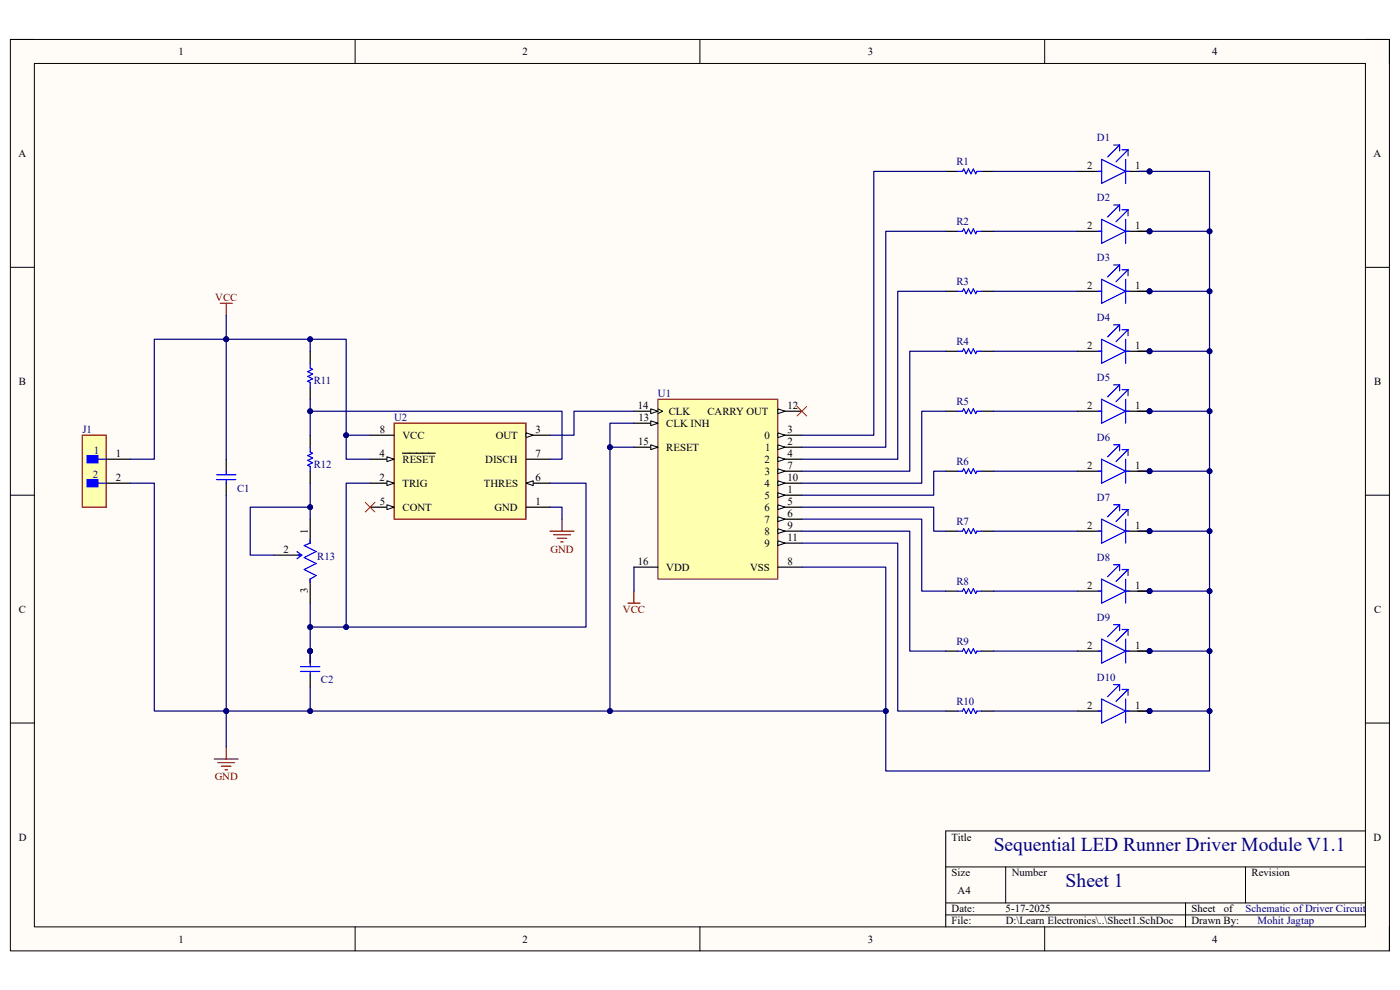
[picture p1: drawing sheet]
<svg xmlns="http://www.w3.org/2000/svg" width="297mm" height="210mm" viewBox="0 0 297 210" stroke-linecap="round" stroke-linejoin="round" font-family="sans-serif">
<path d="M2.2 8.4h292.6v193.3h-292.6z" fill-rule="evenodd" fill="#fffcf8"/>
<path d="M2.2 8.4h292.6v193.3h-292.6z" fill="none" stroke="#000" stroke-width=".21"/>
<path d="M7.3 13.5h282.4v183.1h-282.4z" fill-rule="evenodd" fill="#fffcf8"/>
<g fill="none" stroke="#000" stroke-width=".21">
<path d="M2.2 8.4h5.1M7.3 13.5h282.4v183.1h-282.4zM75.3 8.4v5.1M148.5 8.4v5.1M221.6 8.4v5.1M289.7 8.4h5.1v5.1M2.2 56.7h5.1M289.7 56.7h5.1M2.2 105h5.1M289.7 105.1h5.1M2.2 153.4h5.1M289.7 153.4h5.1"/>
<path d="M289.7 176.3h-89.1v20.3M75.3 196.6v5.1M148.5 196.6v5.1M200.6 183.9h89.1M200.6 191.5h89.1M200.6 194.1h89.1M213.4 183.9v7.6M221.6 196.6v5.1M251.5 191.5v5.1M264.2 183.9v7.6M294.8 196.6v5.1"/>
</g>
<path d="M139.6 84.7h25.4v38.2h-25.4z" fill-rule="evenodd" fill="#ffffb0"/>
<path d="M139.6 84.7h25.4v38.2h-25.4z" fill="none" stroke="#800000" stroke-width=".21"/>
<path d="M165 105h5.1" fill="none" stroke="#000" stroke-width=".25"/>
<path d="M165 104.5l1.5 .5-1.5 .6z" fill="#f8fcff"/>
<path d="M165 104.5l1.5 .5-1.5 .6z" fill="none" stroke="#000" stroke-width=".21"/>
<path d="M165 94.9h5.1" fill="none" stroke="#000" stroke-width=".25"/>
<path d="M165 94.4l1.5 .5-1.5 .5z" fill="#f8fcff"/>
<path d="M165 94.4l1.5 .5-1.5 .5z" fill="none" stroke="#000" stroke-width=".21"/>
<path d="M165 92.3h5.1" fill="none" stroke="#000" stroke-width=".25"/>
<path d="M165 91.8l1.5 .5-1.5 .5z" fill="#f8fcff"/>
<path d="M165 91.8l1.5 .5-1.5 .5z" fill="none" stroke="#000" stroke-width=".21"/>
<path d="M165 97.4h5.1" fill="none" stroke="#000" stroke-width=".25"/>
<path d="M165 96.9l1.5 .5-1.5 .5z" fill="#f8fcff"/>
<path d="M165 96.9l1.5 .5-1.5 .5z" fill="none" stroke="#000" stroke-width=".21"/>
<path d="M165 107.6h5.1" fill="none" stroke="#000" stroke-width=".25"/>
<path d="M165 107.1l1.5 .5-1.5 .5z" fill="#f8fcff"/>
<path d="M165 107.1l1.5 .5-1.5 .5z" fill="none" stroke="#000" stroke-width=".21"/>
<path d="M165 110.1h5.1" fill="none" stroke="#000" stroke-width=".25"/>
<path d="M165 109.6l1.5 .5-1.5 .5z" fill="#f8fcff"/>
<path d="M165 109.6l1.5 .5-1.5 .5z" fill="none" stroke="#000" stroke-width=".21"/>
<path d="M165 100h5.1" fill="none" stroke="#000" stroke-width=".25"/>
<path d="M165 99.4l1.5 .6-1.5 .5z" fill="#f8fcff"/>
<path d="M165 99.4l1.5 .6-1.5 .5z" fill="none" stroke="#000" stroke-width=".21"/>
<path d="M165 112.7h5.1M165 120.3h5.1" fill="none" stroke="#000" stroke-width=".25"/>
<path d="M165 112.2l1.5 .5-1.5 .5z" fill="#f8fcff"/>
<path d="M165 112.2l1.5 .5-1.5 .5z" fill="none" stroke="#000" stroke-width=".21"/>
<path d="M165 102.5h5.1" fill="none" stroke="#000" stroke-width=".25"/>
<path d="M165 102l1.5 .5-1.5 .5z" fill="#f8fcff"/>
<path d="M165 102l1.5 .5-1.5 .5z" fill="none" stroke="#000" stroke-width=".21"/>
<path d="M165 115.2h5.1" fill="none" stroke="#000" stroke-width=".25"/>
<path d="M165 114.7l1.5 .5-1.5 .5z" fill="#f8fcff"/>
<path d="M165 114.7l1.5 .5-1.5 .5z" fill="none" stroke="#000" stroke-width=".21"/>
<path d="M165 87.2h5.1" fill="none" stroke="#000" stroke-width=".25"/>
<path d="M165 86.7l1.5 .5-1.5 .5z" fill="#f8fcff"/>
<path d="M165 86.7l1.5 .5-1.5 .5z" fill="none" stroke="#000" stroke-width=".21"/>
<path d="M134.5 89.8h5.1" fill="none" stroke="#000" stroke-width=".25"/>
<path d="M138.1 89.3l1.5 .5-1.5 .5z" fill="#f8fcff"/>
<path d="M138.1 89.3l1.5 .5-1.5 .5z" fill="none" stroke="#000" stroke-width=".21"/>
<path d="M134.5 87.2h5.1" fill="none" stroke="#000" stroke-width=".25"/>
<path d="M138.1 86.7l1.5 .5-1.5 .5z" fill="#f8fcff"/>
<path d="M138.1 86.7l1.5 .5-1.5 .5zM139.6 86.7l1 .5-1 .5" fill="none" stroke="#000" stroke-width=".21"/>
<path d="M134.5 94.9h5.1" fill="none" stroke="#000" stroke-width=".25"/>
<path d="M138.1 94.4l1.5 .5-1.5 .5z" fill="#f8fcff"/>
<path d="M138.1 94.4l1.5 .5-1.5 .5z" fill="none" stroke="#000" stroke-width=".21"/>
<path d="M134.5 120.3h5.1" fill="none" stroke="#000" stroke-width=".25"/>
<path d="M83.6 89.8h28v20.3h-28z" fill-rule="evenodd" fill="#ffffb0"/>
<path d="M83.6 89.8h28v20.3h-28z" fill="none" stroke="#800000" stroke-width=".25"/>
<path d="M78.5 102.5h5.1M111.6 107.6h5.1" fill="none" stroke="#000" stroke-width=".25"/>
<path d="M82.1 102l1.5 .5-1.5 .5z" fill="#f8fcff"/>
<path d="M82.1 102l1.5 .5-1.5 .5z" fill="none" stroke="#000" stroke-width=".21"/>
<path d="M111.6 92.3h5.1" fill="none" stroke="#000" stroke-width=".25"/>
<path d="M111.6 91.8l1.5 .5-1.5 .5z" fill="#f8fcff"/>
<path d="M111.6 91.8l1.5 .5-1.5 .5z" fill="none" stroke="#000" stroke-width=".21"/>
<path d="M78.5 97.4h5.1" fill="none" stroke="#000" stroke-width=".25"/>
<path d="M82.1 96.9l1.5 .5-1.5 .5z" fill="#f8fcff"/>
<path d="M82.1 96.9l1.5 .5-1.5 .5z" fill="none" stroke="#000" stroke-width=".21"/>
<path d="M85.4 96.1h7M78.5 107.6h5.1" fill="none" stroke="#000" stroke-width=".25"/>
<path d="M82.1 107.1l1.5 .5-1.5 .5z" fill="#f8fcff"/>
<path d="M82.1 107.1l1.5 .5-1.5 .5z" fill="none" stroke="#000" stroke-width=".21"/>
<path d="M111.6 102.5h5.1" fill="none" stroke="#000" stroke-width=".25"/>
<path d="M111.6 102.5l1.5-.5v1z" fill="#f8fcff"/>
<path d="M111.6 102.5l1.5-.5v1z" fill="none" stroke="#000" stroke-width=".21"/>
<g fill="none" stroke="#000" stroke-width=".25">
<path d="M200.6 36.4h2.6M208.3 36.4h2.5M200.6 49.1h2.6M208.3 49.1h2.5M65.8 74.5v2.6M200.6 61.8h2.6M200.6 74.5h2.6M208.3 61.8h2.5M208.3 74.5h2.5M65.8 82.1v2.6M65.8 92.3v2.6M65.8 100v2.5"/>
<path d="M78.5 92.3h5.1M111.6 97.4h5.1M200.6 87.2h2.6M200.6 100h2.6M208.3 87.2h2.5M208.3 100h2.5M58.2 117.8h5.1M65.8 110.1v5.1M200.6 112.7h2.6M208.3 112.7h2.5M65.8 122.9v5M200.6 125.4h2.6"/>
<path d="M200.6 138.1h2.6M208.3 125.4h2.5M208.3 138.1h2.5M200.6 150.8h2.6M208.3 150.8h2.5"/>
</g>
<g fill="none" stroke="#00f" stroke-width=".25">
<path d="M203.2 36.4h1l.2-.6 .6 1.1 .5-1.1 .5 1.1 .5-1.1 .5 1.1 .3-.5h1M203.2 49.1h1l.2-.5 .6 1 .5-1 .5 1 .5-1 .5 1 .3-.5h1M65.8 77.1v1l.5 .2-1 .5 1 .5-1 .6 1 .5-1 .5 .5 .2v1M203.2 61.8h1l.2-.5 .6 1 .5-1 .5 1 .5-1 .5 1 .3-.5h1M203.2 74.5h1l.2-.5 .6 1 .5-1 .5 1 .5-1 .5 1 .3-.5h1M65.8 94.9v1l.5 .2-1 .6 1 .5-1 .5 1 .5-1 .5 .5 .2v1.1M203.2 87.2h1l.2-.5 .6 1 .5-1 .5 1 .5-1 .5 1 .3-.5h1M203.2 100h1l.2-.5 .6 1 .5-1 .5 1 .5-1 .5 1 .3-.5h1M63 117l1 .8M63.3 117.8h.7M64 117.8l-1 .7M65.8 114.5v.7l-1.3 .5 2.6 1.3-2.6 1.3 2.6 1.2-2.6 1.3 2.6 1.3-1.3 .8v.7"/>
<path d="M203.2 112.7h1l.2-.5 .6 1 .5-1 .5 1 .5-1 .5 1 .3-.5h1M203.2 125.4h1l.2-.5 .6 1 .5-1 .5 1 .5-1 .5 1 .3-.5h1M203.2 138.1h1l.2-.5 .6 1 .5-1 .5 1 .5-1 .5 1 .3-.5h1M203.2 150.8h1l.2-.5 .6 1.1 .5-1.1 .5 1.1 .5-1.1 .5 1.1 .3-.6h1"/>
</g>
<circle cx="65.8" cy="138.1" r=".51" fill="#000080"/>
<circle cx="65.8" cy="138.1" r=".51" fill="none" stroke="#000080" stroke-width=".21"/>
<path d="M65.8 138.1v2.6M65.8 143.2v2.5" fill="none" stroke="#000" stroke-width=".25"/>
<circle cx="65.8" cy="138.1" r=".51" fill="#000080"/>
<circle cx="65.8" cy="138.1" r=".51" fill="none" stroke="#000080" stroke-width=".21"/>
<path d="M48 100v.7M46 100.7h4M46 101.7h4M48 101.7v.8M63.8 141.4h4M63.8 142.4h4M65.8 140.7v.7M65.8 142.4v.8" fill="none" stroke="#00f" stroke-width=".25"/>
<path d="M48 97.4v2.6M48 102.5v2.5" fill="none" stroke="#000" stroke-width=".25"/>
<path d="M17.5 92.3h5.1v15.3h-5.1z" fill-rule="evenodd" fill="#ffffb0"/>
<path d="M17.5 92.3h5.1v15.3h-5.1z" fill="none" stroke="#800000" stroke-width=".25"/>
<path d="M18.5 96.7h2.3v1.5h-2.3z" fill-rule="evenodd" fill="#00f"/>
<path d="M18.5 96.7h2.3v1.5h-2.3zM20.8 97.4h1.8" fill="none" stroke="#00f" stroke-width=".25"/>
<path d="M18.5 101.7h2.3v1.6h-2.3z" fill-rule="evenodd" fill="#00f"/>
<path d="M18.5 101.7h2.3v1.6h-2.3zM20.8 102.5h1.8" fill="none" stroke="#00f" stroke-width=".25"/>
<path d="M22.6 97.4h5M22.6 102.5h5" fill="none" stroke="#000" stroke-width=".25"/>
<g fill="none" stroke="#800000" stroke-width=".25">
<path d="M46.7 64.3h2.6M48 64.3v2.6M116.7 112.7h5.1M117.4 113.4h3.6M118.2 114.2h2M119 115h.5M119.2 110.1v2.6M133.2 127.9h2.6M134.5 125.4v2.5M48 158.5v2.5M45.5 161h5M46.2 161.8h3.6"/>
<path d="M47 162.5h2M47.7 163.3h.5"/>
</g>
<path d="M169.1 86.2l2 2.1M171.1 86.2l-2 2.1M77.5 106.6l2 2M79.5 106.6l-2 2" fill="none" stroke="#f00" stroke-width=".21"/>
<circle cx="243.9" cy="36.4" r=".51" fill="#000080"/>
<circle cx="243.9" cy="36.4" r=".51" fill="none" stroke="#000080" stroke-width=".21"/>
<path d="M228.6 36.4h5.1M238.8 36.4h5.1" fill="none" stroke="#000" stroke-width=".25"/>
<circle cx="243.9" cy="36.4" r=".51" fill="#000080"/>
<circle cx="243.9" cy="36.4" r=".51" fill="none" stroke="#000080" stroke-width=".21"/>
<path d="M232.9 36.4h.8M233.7 33.8l5.1 2.6-5.1 2.5zM236.3 30.8h1.2M237.5 30.8l-2.5 2.5M237.5 30.8v1.2M238 31.8h1.3M238.8 33.8v5.1M238.8 36.4h.8M239.3 31.8l-2.5 2.5M239.3 31.8v1.3" fill="none" stroke="#00f" stroke-width=".25"/>
<path d="M210.8 36.4h17.8M241.3 36.4h15.3v127.2h-68.7v-43.3h-17.8M210.8 49.1h17.8M210.8 61.8h17.8M210.8 74.5h17.8M210.8 87.2h17.8M210.8 100h17.8M210.8 112.7h17.8M210.8 125.4h17.8M210.8 138.1h17.8M210.8 150.8h17.8" fill="none" stroke="#000080" stroke-width=".25"/>
<circle cx="243.9" cy="36.4" r=".51" fill="#000080"/>
<circle cx="243.9" cy="36.4" r=".51" fill="none" stroke="#000080" stroke-width=".21"/>
<circle cx="256.6" cy="49.1" r=".51" fill="#000080"/>
<circle cx="256.6" cy="49.1" r=".51" fill="none" stroke="#000080" stroke-width=".21"/>
<circle cx="256.6" cy="61.8" r=".51" fill="#000080"/>
<circle cx="256.6" cy="61.8" r=".51" fill="none" stroke="#000080" stroke-width=".21"/>
<circle cx="256.6" cy="74.5" r=".51" fill="#000080"/>
<circle cx="256.6" cy="74.5" r=".51" fill="none" stroke="#000080" stroke-width=".21"/>
<circle cx="256.6" cy="87.2" r=".51" fill="#000080"/>
<circle cx="256.6" cy="87.2" r=".51" fill="none" stroke="#000080" stroke-width=".21"/>
<circle cx="256.6" cy="100" r=".51" fill="#000080"/>
<circle cx="256.6" cy="100" r=".51" fill="none" stroke="#000080" stroke-width=".21"/>
<circle cx="256.6" cy="112.7" r=".51" fill="#000080"/>
<circle cx="256.6" cy="112.7" r=".51" fill="none" stroke="#000080" stroke-width=".21"/>
<circle cx="256.6" cy="125.4" r=".51" fill="#000080"/>
<circle cx="256.6" cy="125.4" r=".51" fill="none" stroke="#000080" stroke-width=".21"/>
<circle cx="256.6" cy="138.1" r=".51" fill="#000080"/>
<circle cx="256.6" cy="138.1" r=".51" fill="none" stroke="#000080" stroke-width=".21"/>
<circle cx="256.6" cy="150.8" r=".51" fill="#000080"/>
<circle cx="256.6" cy="150.8" r=".51" fill="none" stroke="#000080" stroke-width=".21"/>
<circle cx="187.9" cy="150.8" r=".51" fill="#000080"/>
<circle cx="187.9" cy="150.8" r=".51" fill="none" stroke="#000080" stroke-width=".21"/>
<path d="M241.3 49.1h15.3" fill="none" stroke="#000080" stroke-width=".25"/>
<circle cx="243.9" cy="49.1" r=".51" fill="#000080"/>
<circle cx="243.9" cy="49.1" r=".51" fill="none" stroke="#000080" stroke-width=".21"/>
<circle cx="256.6" cy="49.1" r=".51" fill="#000080"/>
<circle cx="256.6" cy="49.1" r=".51" fill="none" stroke="#000080" stroke-width=".21"/>
<path d="M241.3 61.8h15.3" fill="none" stroke="#000080" stroke-width=".25"/>
<circle cx="243.9" cy="61.8" r=".51" fill="#000080"/>
<circle cx="243.9" cy="61.8" r=".51" fill="none" stroke="#000080" stroke-width=".21"/>
<circle cx="256.6" cy="61.8" r=".51" fill="#000080"/>
<circle cx="256.6" cy="61.8" r=".51" fill="none" stroke="#000080" stroke-width=".21"/>
<path d="M241.3 74.5h15.3" fill="none" stroke="#000080" stroke-width=".25"/>
<circle cx="243.9" cy="74.5" r=".51" fill="#000080"/>
<circle cx="243.9" cy="74.5" r=".51" fill="none" stroke="#000080" stroke-width=".21"/>
<circle cx="256.6" cy="74.5" r=".51" fill="#000080"/>
<circle cx="256.6" cy="74.5" r=".51" fill="none" stroke="#000080" stroke-width=".21"/>
<path d="M241.3 87.2h15.3" fill="none" stroke="#000080" stroke-width=".25"/>
<circle cx="243.9" cy="87.2" r=".51" fill="#000080"/>
<circle cx="243.9" cy="87.2" r=".51" fill="none" stroke="#000080" stroke-width=".21"/>
<circle cx="256.6" cy="87.2" r=".51" fill="#000080"/>
<circle cx="256.6" cy="87.2" r=".51" fill="none" stroke="#000080" stroke-width=".21"/>
<path d="M241.3 100h15.3" fill="none" stroke="#000080" stroke-width=".25"/>
<circle cx="243.9" cy="100" r=".51" fill="#000080"/>
<circle cx="243.9" cy="100" r=".51" fill="none" stroke="#000080" stroke-width=".21"/>
<circle cx="256.6" cy="100" r=".51" fill="#000080"/>
<circle cx="256.6" cy="100" r=".51" fill="none" stroke="#000080" stroke-width=".21"/>
<path d="M241.3 112.7h15.3" fill="none" stroke="#000080" stroke-width=".25"/>
<circle cx="243.9" cy="112.7" r=".51" fill="#000080"/>
<circle cx="243.9" cy="112.7" r=".51" fill="none" stroke="#000080" stroke-width=".21"/>
<circle cx="256.6" cy="112.7" r=".51" fill="#000080"/>
<circle cx="256.6" cy="112.7" r=".51" fill="none" stroke="#000080" stroke-width=".21"/>
<path d="M241.3 125.4h15.3" fill="none" stroke="#000080" stroke-width=".25"/>
<circle cx="243.9" cy="125.4" r=".51" fill="#000080"/>
<circle cx="243.9" cy="125.4" r=".51" fill="none" stroke="#000080" stroke-width=".21"/>
<circle cx="256.6" cy="125.4" r=".51" fill="#000080"/>
<circle cx="256.6" cy="125.4" r=".51" fill="none" stroke="#000080" stroke-width=".21"/>
<path d="M241.3 138.1h15.3" fill="none" stroke="#000080" stroke-width=".25"/>
<circle cx="243.9" cy="138.1" r=".51" fill="#000080"/>
<circle cx="243.9" cy="138.1" r=".51" fill="none" stroke="#000080" stroke-width=".21"/>
<circle cx="256.6" cy="138.1" r=".51" fill="#000080"/>
<circle cx="256.6" cy="138.1" r=".51" fill="none" stroke="#000080" stroke-width=".21"/>
<path d="M241.3 150.8h15.3" fill="none" stroke="#000080" stroke-width=".25"/>
<circle cx="243.9" cy="150.8" r=".51" fill="#000080"/>
<circle cx="243.9" cy="150.8" r=".51" fill="none" stroke="#000080" stroke-width=".21"/>
<circle cx="256.6" cy="150.8" r=".51" fill="#000080"/>
<circle cx="256.6" cy="150.8" r=".51" fill="none" stroke="#000080" stroke-width=".21"/>
<path d="M200.6 36.4h-15.2v55.9h-15.3M200.6 49.1h-12.7v45.8h-17.8M200.6 61.8h-10.1v35.6h-20.4M200.6 74.5h-7.6v25.5h-22.9M65.8 84.7v7.6M200.6 87.2h-5.1v15.3h-25.4M200.6 100h-2.5v5.1h-28M170.1 107.6h28v5.1h2.5M170.1 110.1h25.4v15.3h5.1M170.1 112.7h22.9v25.4h7.6M170.1 115.2h20.4v35.6h10.1" fill="none" stroke="#000080" stroke-width=".25"/>
<circle cx="65.8" cy="87.2" r=".51" fill="#000080"/>
<circle cx="65.8" cy="87.2" r=".51" fill="none" stroke="#000080" stroke-width=".21"/>
<path d="M65.8 102.5v7.6" fill="none" stroke="#000080" stroke-width=".25"/>
<circle cx="65.8" cy="107.6" r=".51" fill="#000080"/>
<circle cx="65.8" cy="107.6" r=".51" fill="none" stroke="#000080" stroke-width=".21"/>
<path d="M65.8 138.1v2.6" fill="none" stroke="#000080" stroke-width=".25"/>
<circle cx="65.8" cy="138.1" r=".51" fill="#000080"/>
<circle cx="65.8" cy="138.1" r=".51" fill="none" stroke="#000080" stroke-width=".21"/>
<path d="M65.8 127.9v10.2" fill="none" stroke="#000080" stroke-width=".25"/>
<circle cx="65.8" cy="133" r=".51" fill="#000080"/>
<circle cx="65.8" cy="133" r=".51" fill="none" stroke="#000080" stroke-width=".21"/>
<circle cx="65.8" cy="138.1" r=".51" fill="#000080"/>
<circle cx="65.8" cy="138.1" r=".51" fill="none" stroke="#000080" stroke-width=".21"/>
<path d="M65.8 107.6h-12.7v10.2h5.1" fill="none" stroke="#000080" stroke-width=".25"/>
<circle cx="65.8" cy="107.6" r=".51" fill="#000080"/>
<circle cx="65.8" cy="107.6" r=".51" fill="none" stroke="#000080" stroke-width=".21"/>
<path d="M65.8 74.5v-2.5h-33.1v25.4h-5.1" fill="none" stroke="#000080" stroke-width=".25"/>
<circle cx="48" cy="72" r=".51" fill="#000080"/>
<circle cx="48" cy="72" r=".51" fill="none" stroke="#000080" stroke-width=".21"/>
<circle cx="65.8" cy="72" r=".51" fill="#000080"/>
<circle cx="65.8" cy="72" r=".51" fill="none" stroke="#000080" stroke-width=".21"/>
<path d="M27.6 102.5h5.1v48.3h33.1v-5.1" fill="none" stroke="#000080" stroke-width=".25"/>
<circle cx="48" cy="150.8" r=".51" fill="#000080"/>
<circle cx="48" cy="150.8" r=".51" fill="none" stroke="#000080" stroke-width=".21"/>
<circle cx="65.8" cy="150.8" r=".51" fill="#000080"/>
<circle cx="65.8" cy="150.8" r=".51" fill="none" stroke="#000080" stroke-width=".21"/>
<path d="M48 72v25.4" fill="none" stroke="#000080" stroke-width=".25"/>
<circle cx="48" cy="72" r=".51" fill="#000080"/>
<circle cx="48" cy="72" r=".51" fill="none" stroke="#000080" stroke-width=".21"/>
<path d="M48 105v45.8" fill="none" stroke="#000080" stroke-width=".25"/>
<circle cx="48" cy="150.8" r=".51" fill="#000080"/>
<circle cx="48" cy="150.8" r=".51" fill="none" stroke="#000080" stroke-width=".21"/>
<path d="M48 66.9v5.1" fill="none" stroke="#000080" stroke-width=".25"/>
<circle cx="48" cy="72" r=".51" fill="#000080"/>
<circle cx="48" cy="72" r=".51" fill="none" stroke="#000080" stroke-width=".21"/>
<path d="M48 150.8v7.7" fill="none" stroke="#000080" stroke-width=".25"/>
<circle cx="48" cy="150.8" r=".51" fill="#000080"/>
<circle cx="48" cy="150.8" r=".51" fill="none" stroke="#000080" stroke-width=".21"/>
<path d="M134.5 89.8h-5.1v5.1h5.1M116.7 107.6h2.5v2.5M134.5 120.3v5.1" fill="none" stroke="#000080" stroke-width=".25"/>
<circle cx="129.4" cy="94.9" r=".51" fill="#000080"/>
<circle cx="129.4" cy="94.9" r=".51" fill="none" stroke="#000080" stroke-width=".21"/>
<path d="M134.5 87.2h-12.7v5.1h-5.1M65.8 150.8h122.1" fill="none" stroke="#000080" stroke-width=".25"/>
<circle cx="65.8" cy="150.8" r=".51" fill="#000080"/>
<circle cx="65.8" cy="150.8" r=".51" fill="none" stroke="#000080" stroke-width=".21"/>
<circle cx="129.4" cy="150.8" r=".51" fill="#000080"/>
<circle cx="129.4" cy="150.8" r=".51" fill="none" stroke="#000080" stroke-width=".21"/>
<circle cx="187.9" cy="150.8" r=".51" fill="#000080"/>
<circle cx="187.9" cy="150.8" r=".51" fill="none" stroke="#000080" stroke-width=".21"/>
<path d="M129.4 94.9v55.9" fill="none" stroke="#000080" stroke-width=".25"/>
<circle cx="129.4" cy="94.9" r=".51" fill="#000080"/>
<circle cx="129.4" cy="94.9" r=".51" fill="none" stroke="#000080" stroke-width=".21"/>
<circle cx="129.4" cy="150.8" r=".51" fill="#000080"/>
<circle cx="129.4" cy="150.8" r=".51" fill="none" stroke="#000080" stroke-width=".21"/>
<path d="M65.8 72h7.6v20.3h5.1" fill="none" stroke="#000080" stroke-width=".25"/>
<circle cx="65.8" cy="72" r=".51" fill="#000080"/>
<circle cx="65.8" cy="72" r=".51" fill="none" stroke="#000080" stroke-width=".21"/>
<circle cx="73.4" cy="92.3" r=".51" fill="#000080"/>
<circle cx="73.4" cy="92.3" r=".51" fill="none" stroke="#000080" stroke-width=".21"/>
<path d="M73.4 92.3v5.1h5.1" fill="none" stroke="#000080" stroke-width=".25"/>
<circle cx="73.4" cy="92.3" r=".51" fill="#000080"/>
<circle cx="73.4" cy="92.3" r=".51" fill="none" stroke="#000080" stroke-width=".21"/>
<path d="M65.8 87.2h53.4v10.2h-2.5" fill="none" stroke="#000080" stroke-width=".25"/>
<circle cx="65.8" cy="87.2" r=".51" fill="#000080"/>
<circle cx="65.8" cy="87.2" r=".51" fill="none" stroke="#000080" stroke-width=".21"/>
<path d="M116.7 102.5h7.6v30.5h-58.5" fill="none" stroke="#000080" stroke-width=".25"/>
<circle cx="73.4" cy="133" r=".51" fill="#000080"/>
<circle cx="73.4" cy="133" r=".51" fill="none" stroke="#000080" stroke-width=".21"/>
<circle cx="65.8" cy="133" r=".51" fill="#000080"/>
<circle cx="65.8" cy="133" r=".51" fill="none" stroke="#000080" stroke-width=".21"/>
<path d="M78.5 102.5h-5.1v30.5" fill="none" stroke="#000080" stroke-width=".25"/>
<circle cx="73.4" cy="133" r=".51" fill="#000080"/>
<circle cx="73.4" cy="133" r=".51" fill="none" stroke="#000080" stroke-width=".21"/>
<circle cx="243.9" cy="49.1" r=".51" fill="#000080"/>
<circle cx="243.9" cy="49.1" r=".51" fill="none" stroke="#000080" stroke-width=".21"/>
<path d="M228.6 49.1h5.1M238.8 49.1h5.1" fill="none" stroke="#000" stroke-width=".25"/>
<circle cx="243.9" cy="49.1" r=".51" fill="#000080"/>
<circle cx="243.9" cy="49.1" r=".51" fill="none" stroke="#000080" stroke-width=".21"/>
<path d="M232.9 49.1h.8M233.7 46.5l5.1 2.6-5.1 2.5zM236.3 43.5h1.2M237.5 43.5l-2.5 2.5M237.5 43.5v1.3M238 44.5h1.3M238.8 46.5v5.1M238.8 49.1h.8M239.3 44.5l-2.5 2.5M239.3 44.5v1.3" fill="none" stroke="#00f" stroke-width=".25"/>
<circle cx="243.9" cy="61.8" r=".51" fill="#000080"/>
<circle cx="243.9" cy="61.8" r=".51" fill="none" stroke="#000080" stroke-width=".21"/>
<path d="M228.6 61.8h5.1M238.8 61.8h5.1" fill="none" stroke="#000" stroke-width=".25"/>
<circle cx="243.9" cy="61.8" r=".51" fill="#000080"/>
<circle cx="243.9" cy="61.8" r=".51" fill="none" stroke="#000080" stroke-width=".21"/>
<path d="M233.7 59.3l5.1 2.5-5.1 2.5zM236.3 56.2h1.2M237.5 56.2l-2.5 2.5M237.5 56.2v1.3M238 57.2h1.3M238.8 59.3v5M239.3 57.2l-2.5 2.6M239.3 57.2v1.3M232.9 61.8h.8M238.8 61.8h.8" fill="none" stroke="#00f" stroke-width=".25"/>
<circle cx="243.9" cy="74.5" r=".51" fill="#000080"/>
<circle cx="243.9" cy="74.5" r=".51" fill="none" stroke="#000080" stroke-width=".21"/>
<path d="M228.6 74.5h5.1M238.8 74.5h5.1" fill="none" stroke="#000" stroke-width=".25"/>
<circle cx="243.9" cy="74.5" r=".51" fill="#000080"/>
<circle cx="243.9" cy="74.5" r=".51" fill="none" stroke="#000080" stroke-width=".21"/>
<path d="M232.9 74.5h.8M233.7 72l5.1 2.5-5.1 2.6zM236.3 68.9h1.2M237.5 68.9l-2.5 2.6M237.5 68.9v1.3M238 69.9h1.3M238.8 72v5.1M238.8 74.5h.8M239.3 69.9l-2.5 2.6M239.3 69.9v1.3" fill="none" stroke="#00f" stroke-width=".25"/>
<circle cx="243.9" cy="87.2" r=".51" fill="#000080"/>
<circle cx="243.9" cy="87.2" r=".51" fill="none" stroke="#000080" stroke-width=".21"/>
<path d="M228.6 87.2h5.1M238.8 87.2h5.1" fill="none" stroke="#000" stroke-width=".25"/>
<circle cx="243.9" cy="87.2" r=".51" fill="#000080"/>
<circle cx="243.9" cy="87.2" r=".51" fill="none" stroke="#000080" stroke-width=".21"/>
<path d="M232.9 87.2h.8M233.7 84.7l5.1 2.5-5.1 2.6zM236.3 81.6h1.2M237.5 81.6l-2.5 2.6M237.5 81.6v1.3M238 82.7h1.3M238.8 84.7v5.1M238.8 87.2h.8M239.3 82.7l-2.5 2.5M239.3 82.7v1.2" fill="none" stroke="#00f" stroke-width=".25"/>
<circle cx="243.9" cy="100" r=".51" fill="#000080"/>
<circle cx="243.9" cy="100" r=".51" fill="none" stroke="#000080" stroke-width=".21"/>
<path d="M228.6 100h5.1M238.8 100h5.1" fill="none" stroke="#000" stroke-width=".25"/>
<circle cx="243.9" cy="100" r=".51" fill="#000080"/>
<circle cx="243.9" cy="100" r=".51" fill="none" stroke="#000080" stroke-width=".21"/>
<path d="M232.9 100h.8M233.7 97.4l5.1 2.6-5.1 2.5zM236.3 94.4h1.2M237.5 94.4l-2.5 2.5M237.5 94.4v1.2M238 95.4h1.3M238.8 97.4v5.1M238.8 100h.8M239.3 95.4l-2.5 2.5M239.3 95.4v1.2" fill="none" stroke="#00f" stroke-width=".25"/>
<circle cx="243.9" cy="112.7" r=".51" fill="#000080"/>
<circle cx="243.9" cy="112.7" r=".51" fill="none" stroke="#000080" stroke-width=".21"/>
<path d="M228.6 112.7h5.1M238.8 112.7h5.1" fill="none" stroke="#000" stroke-width=".25"/>
<circle cx="243.9" cy="112.7" r=".51" fill="#000080"/>
<circle cx="243.9" cy="112.7" r=".51" fill="none" stroke="#000080" stroke-width=".21"/>
<path d="M232.9 112.7h.8M233.7 110.1l5.1 2.6-5.1 2.5zM236.3 107.1h1.2M237.5 107.1l-2.5 2.5M237.5 107.1v1.3M238 108.1h1.3M238.8 110.1v5.1M238.8 112.7h.8M239.3 108.1l-2.5 2.5M239.3 108.1v1.3" fill="none" stroke="#00f" stroke-width=".25"/>
<circle cx="243.9" cy="125.4" r=".51" fill="#000080"/>
<circle cx="243.9" cy="125.4" r=".51" fill="none" stroke="#000080" stroke-width=".21"/>
<path d="M228.6 125.4h5.1M238.8 125.4h5.1" fill="none" stroke="#000" stroke-width=".25"/>
<circle cx="243.9" cy="125.4" r=".51" fill="#000080"/>
<circle cx="243.9" cy="125.4" r=".51" fill="none" stroke="#000080" stroke-width=".21"/>
<path d="M236.3 119.8h1.2M237.5 119.8l-2.5 2.5M237.5 119.8v1.3M232.9 125.4h.8M233.7 122.9l5.1 2.5-5.1 2.5zM238 120.8h1.3M238.8 122.9v5M238.8 125.4h.8M239.3 120.8l-2.5 2.6M239.3 120.8v1.3" fill="none" stroke="#00f" stroke-width=".25"/>
<circle cx="243.9" cy="138.1" r=".51" fill="#000080"/>
<circle cx="243.9" cy="138.1" r=".51" fill="none" stroke="#000080" stroke-width=".21"/>
<path d="M228.6 138.1h5.1M238.8 138.1h5.1" fill="none" stroke="#000" stroke-width=".25"/>
<circle cx="243.9" cy="138.1" r=".51" fill="#000080"/>
<circle cx="243.9" cy="138.1" r=".51" fill="none" stroke="#000080" stroke-width=".21"/>
<path d="M232.9 138.1h.8M233.7 135.6l5.1 2.5-5.1 2.6zM236.3 132.5h1.2M237.5 132.5l-2.5 2.6M237.5 132.5v1.3M238 133.5h1.3M238.8 135.6v5.1M238.8 138.1h.8M239.3 133.5l-2.5 2.6M239.3 133.5v1.3" fill="none" stroke="#00f" stroke-width=".25"/>
<circle cx="243.9" cy="150.8" r=".51" fill="#000080"/>
<circle cx="243.9" cy="150.8" r=".51" fill="none" stroke="#000080" stroke-width=".21"/>
<path d="M228.6 150.8h5.1M238.8 150.8h5.1" fill="none" stroke="#000" stroke-width=".25"/>
<circle cx="243.9" cy="150.8" r=".51" fill="#000080"/>
<circle cx="243.9" cy="150.8" r=".51" fill="none" stroke="#000080" stroke-width=".21"/>
<path d="M232.9 150.8h.8M233.7 148.3l5.1 2.5-5.1 2.6zM236.3 145.2h1.2M237.5 145.2l-2.5 2.6M237.5 145.2v1.3M238 146.3h1.3M238.8 148.3v5.1M238.8 150.8h.8M239.3 146.3l-2.5 2.5M239.3 146.3v1.2" fill="none" stroke="#00f" stroke-width=".25"/>
<g font-size="4.1" fill="#000080">
<text x="210.8" y="180.5">Sequential LED Runner Driver Module V1.1</text>
<text x="226.1" y="188.1">Sheet 1</text>
</g>
<g font-size="2.3">
<text x="37.9" y="11.7">1</text>
<text x="110.9" y="11.7">2</text>
<text x="184.1" y="11.7">3</text>
<text x="257.1" y="11.7">4</text>
<text x="3.9" y="33.3">A</text>
<text x="230.6" y="35.9">2</text>
<text x="240.8" y="35.9">1</text>
<text x="291.4" y="33.3">A</text>
<text x="230.6" y="48.6">2</text>
<text x="240.8" y="48.6">1</text>
<text x="230.6" y="61.3">2</text>
<text x="240.8" y="61.3">1</text>
<text x="230.6" y="74">2</text>
<text x="240.8" y="74">1</text>
<text x="4" y="81.6">B</text>
<text x="291.5" y="81.6">B</text>
<text x="135.3" y="86.7">14</text>
<text x="135.4" y="89.3">13</text>
<text x="141.9" y="88">CLK</text>
<text x="150.1" y="88">CARRY OUT</text>
<text x="167" y="86.7">12</text>
<text x="230.6" y="86.7">2</text>
<text x="240.8" y="86.7">1</text>
<text x="80.6" y="91.8">8</text>
<text x="85.4" y="93.1">VCC</text>
<text x="105.2" y="93.1">OUT</text>
<text x="113.6" y="91.8">3</text>
<text x="135.4" y="94.4">15</text>
<text x="141.4" y="90.6">CLK INH</text>
<text x="141.4" y="95.6">RESET</text>
<text x="162.2" y="93.1">0</text>
<text x="162.3" y="95.6">1</text>
<text x="167" y="94.4">2</text>
<text x="167" y="91.8">3</text>
<text x="24.6" y="96.9">1</text>
<text x="24.6" y="102">2</text>
<text x="80.5" y="102">2</text>
<text x="80.5" y="96.9">4</text>
<text x="85.4" y="98.2">RESET</text>
<text x="103" y="98.2">DISCH</text>
<text x="113.6" y="102">6</text>
<text x="113.6" y="96.9">7</text>
<text x="162.2" y="98.2">2</text>
<text x="162.3" y="100.7">3</text>
<text x="167" y="96.9">4</text>
<text x="167" y="99.4">7</text>
<text x="167" y="102">10</text>
<text x="230.6" y="99.4">2</text>
<text x="240.8" y="99.4">1</text>
<text x="80.6" y="107.1">5</text>
<text x="85.4" y="103.3">TRIG</text>
<text x="102.7" y="103.3">THRES</text>
<text x="113.6" y="107.1">1</text>
<text x="162.2" y="103.3">4</text>
<text x="162.2" y="105.8">5</text>
<text x="167" y="104.5">1</text>
<text x="167" y="107.1">5</text>
<text x="65.3" y="113.2" transform="rotate(-90 65.3 113.2)">1</text>
<text x="85.4" y="108.3">CONT</text>
<text x="104.9" y="108.3">GND</text>
<text x="162.2" y="108.3">6</text>
<text x="162.2" y="110.9">7</text>
<text x="162.2" y="113.4">8</text>
<text x="167" y="109.6">6</text>
<text x="167" y="112.1">9</text>
<text x="230.6" y="112.1">2</text>
<text x="240.8" y="112.1">1</text>
<text x="60.2" y="117.3">2</text>
<text x="135.3" y="119.8">16</text>
<text x="162.2" y="116">9</text>
<text x="167" y="119.8">8</text>
<text x="167" y="114.7">11</text>
<text x="65.3" y="125.9" transform="rotate(-90 65.3 125.9)">3</text>
<text x="141.4" y="121.1">VDD</text>
<text x="159.1" y="121.1">VSS</text>
<text x="230.6" y="124.9">2</text>
<text x="240.8" y="124.9">1</text>
<text x="4" y="130">C</text>
<text x="291.5" y="130">C</text>
<text x="230.6" y="137.6">2</text>
<text x="240.8" y="137.6">1</text>
<text x="230.6" y="150.3">2</text>
<text x="240.8" y="150.3">1</text>
<text x="4" y="178.3">D</text>
<text x="201.9" y="178.3">Title</text>
<text x="291.4" y="178.3">D</text>
<text x="201.9" y="185.9">Size</text>
<text x="214.6" y="185.9">Number</text>
<text x="265.5" y="185.9">Revision</text>
<text x="203.2" y="189.7">A4</text>
<text x="201.9" y="193.5">Date:</text>
<text x="201.9" y="196.1">File:</text>
<text x="213.3" y="193.5">5-17-2025</text>
<text x="213.4" y="196.1">D:\Learn Electronics\..\Sheet1.SchDoc</text>
<text x="252.8" y="193.5">Sheet</text>
<text x="252.8" y="196.1">Drawn By:</text>
<text x="259.6" y="193.5">of</text>
<text x="37.9" y="199.9">1</text>
<text x="110.9" y="199.9">2</text>
<text x="184.1" y="199.9">3</text>
<text x="257.1" y="199.9">4</text>
</g>
<g font-size="2.3" fill="#000080">
<text x="232.7" y="30">D1</text>
<text x="202.9" y="35.1">R1</text>
<text x="202.9" y="47.8">R2</text>
<text x="232.7" y="42.7">D2</text>
<text x="232.7" y="55.4">D3</text>
<text x="202.9" y="60.5">R3</text>
<text x="232.7" y="68.2">D4</text>
<text x="202.9" y="73.2">R4</text>
<text x="66.5" y="81.4">R11</text>
<text x="232.7" y="80.9">D5</text>
<text x="83.6" y="89.3">U2</text>
<text x="139.6" y="84.2">U1</text>
<text x="202.9" y="85.9">R5</text>
<text x="17.5" y="91.8">J1</text>
<text x="232.7" y="93.6">D6</text>
<text x="19.7" y="101.5">2</text>
<text x="19.9" y="96.4">1</text>
<text x="66.5" y="99.2">R12</text>
<text x="202.9" y="98.7">R6</text>
<text x="50.3" y="104.3">C1</text>
<text x="232.7" y="106.3">D7</text>
<text x="202.9" y="111.4">R7</text>
<text x="67.3" y="118.8">R13</text>
<text x="232.7" y="119">D8</text>
<text x="202.9" y="124.1">R8</text>
<text x="232.7" y="131.7">D9</text>
<text x="202.9" y="136.8">R9</text>
<text x="68.1" y="145">C2</text>
<text x="202.9" y="149.6">R10</text>
<text x="232.7" y="144.5">D10</text>
<text x="264.2" y="193.5">Schematic of Driver Circuit</text>
<text x="266.8" y="196.1">Mohit Jagtap</text>
</g>
<g font-size="2.3" fill="#800000">
<text x="45.7" y="63.8">VCC</text>
<text x="116.8" y="117.3">GND</text>
<text x="132.2" y="130">VCC</text>
<text x="45.6" y="165.6">GND</text>
</g>
</svg>
